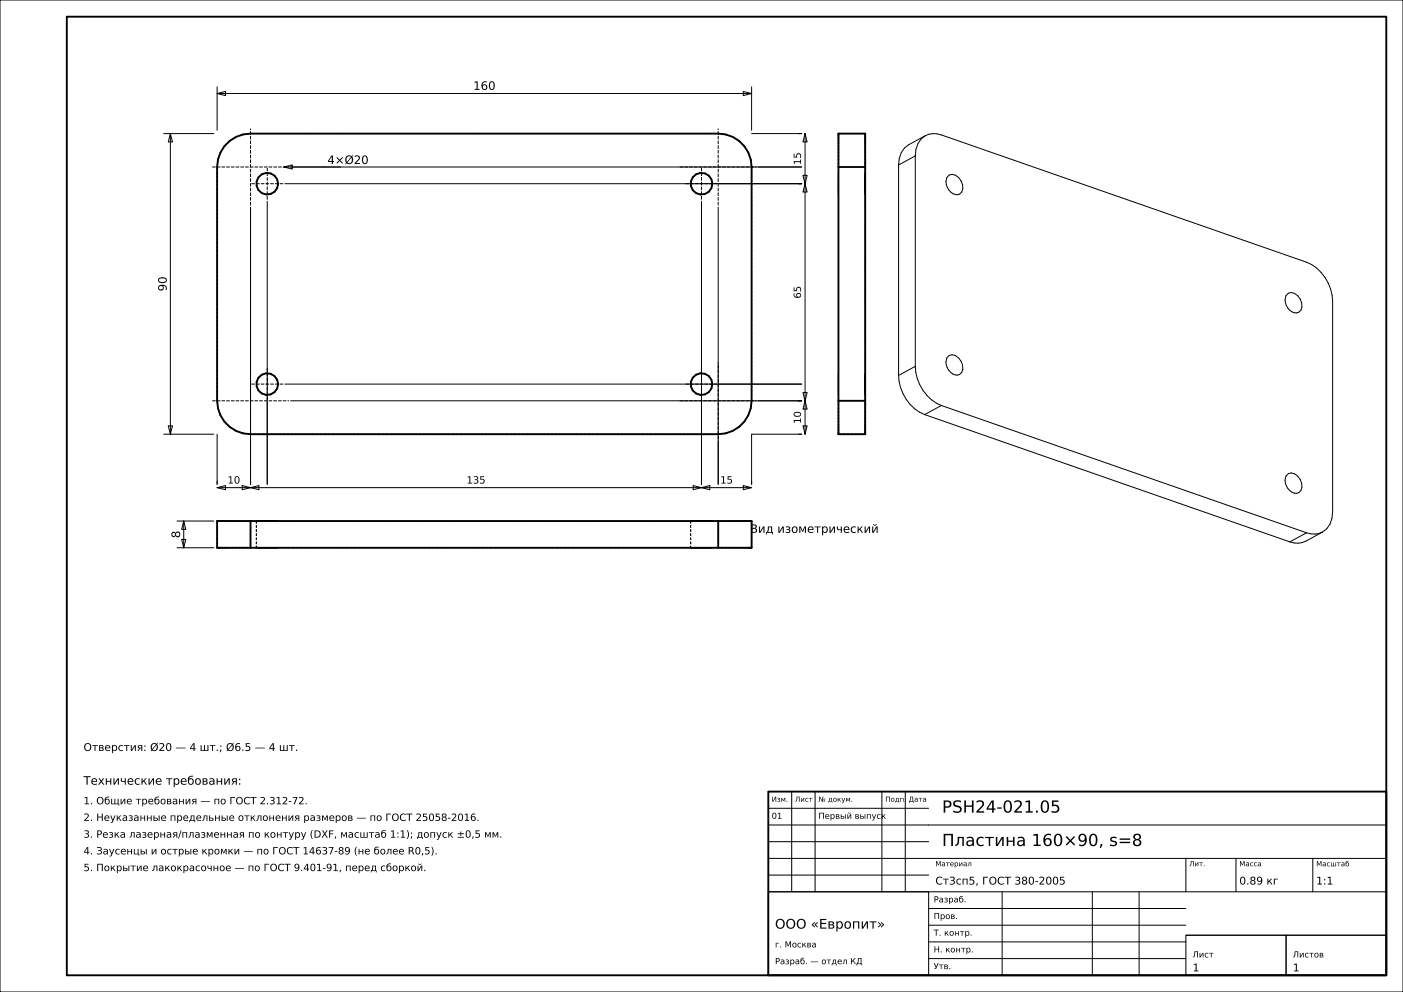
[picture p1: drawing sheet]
<svg xmlns="http://www.w3.org/2000/svg" width="420mm" height="297mm" viewBox="0 0 420 297" stroke-linecap="round" stroke-linejoin="round" font-family="sans-serif">
<g fill="none" stroke="#000" stroke-width=".3">
<path d="M0 0h420v297h-420zM49 40h15M51 40l.6 2.5h-1.2zM51 40v90M65 28l2.5-.6v1.2zM65 26v13M65 28h160M222.5 27.4l2.5 .6-2.5 .6zM225 26v13M225 40h15M241 40l.6 2.5h-1.2zM241 40v90"/>
<path d="M85 50l2.5-.6v1.2zM85 50h155M85.3 55h154.7M240.4 52.5h1.2l-.6 2.5zM241 55l.6 2.5h-1.2zM269 49.4v63M274 46.7v63M274 46.7l-5 2.7M277 40.6a5.8 5.8 0 0 1 4.8-.2l109.3 38.1a13 13 0 0 1 7.8 11.7v63a6.6 6.6 0 0 1-3 6.1M277 40.6a6.6 6.6 0 0 0-3 6.1M277 40.6l-5 2.7a6.6 6.6 0 0 0-3 6.1M284.2 52.4a2.9 2.9 0 0 1 3.5 1.8 2.66 2.66 0 0 1-1 4.1 3.8 3.8 0 0 1-3.3-5.1z"/>
<path d="M75 62v83M80 60.3v84.7M210 60.3v84.7M215 62v83M385.7 87.8a2.9 2.9 0 0 1 3.5 1.8 2.66 2.66 0 0 1-1 4.1 3.8 3.8 0 0 1-3.3-5.1zM85.3 115h154.7M240.4 117.5h1.2l-.6 2.5zM269 112.4a13 13 0 0 0 7.8 11.7M274 109.7a13 13 0 0 0 7.8 11.7M274 109.7l-5 2.7M284.2 106.4a2.9 2.9 0 0 1 3.5 1.8 2.66 2.66 0 0 1-1 4.1 3.8 3.8 0 0 1-3.3-5.1zM49 130h15"/>
<path d="M50.4 127.5h1.2l-.6 2.5zM65 130v15M87 120h153M240 130h-15v15M240.4 127.5h1.2l-.6 2.5zM241 120l.6 2.5h-1.2zM276.8 124.1l109.3 38.1M281.8 121.4l109.3 38.1M281.8 121.4l-5 2.7M53 156h11M55 156l.6 2.5h-1.2zM55 156v8"/>
<path d="M65 146l2.5-.6v1.2zM65 146h160M72.5 145.4l2.5 .6-2.5 .6zM75 146l2.5-.6v1.2zM207.5 145.4l2.5 .6-2.5 .6zM210 146l2.5-.6v1.2zM222.5 145.4l2.5 .6-2.5 .6zM385.7 141.8a2.9 2.9 0 0 1 3.5 1.8 2.66 2.66 0 0 1-1 4.1 3.8 3.8 0 0 1-3.3-5.1zM391.1 159.5l-5 2.7M395.9 159.3a5.8 5.8 0 0 1-4.8 .2M395.9 159.3l-5 2.7a5.8 5.8 0 0 1-4.8 .2M53 164h11"/>
<path d="M54.4 161.5h1.2l-.6 2.5zM237 237v30M244 237v30M264 237v30M271 237v30M230 257h185M230 252h48M230 247h185M230 242h48M355 257v10M370 257v10M393 257v10"/>
<path d="M230 267h48v25h-48zM230 267h185M230 262h48M278 277h77M278 272h77M300 267v25M327 267v25M341 267v25M278 287h77M278 282h77M355 280h30v12h-30zM355 280h60"/>
<path d="M385 280h30v12h-30z"/>
</g>
<g fill="none" stroke="#000" stroke-width=".56">
<path d="M20 5h395v287h-395zM251 40h8v90h-8zM68.8 42.2l1.9-1.2 2.1-.7 2.2-.3h140a10 10 0 0 1 10 10v70a10 10 0 0 1-10 10h-140a10 10 0 0 1-10-10v-70a10 10 0 0 1 3.8-7.8zM251 50h8M251 120h8M65 156h160v8h-160zM75 156v8M215 156v8M230 237h185v55h-185z"/>
<circle cx="80" cy="55" r="3.3"/>
<circle cx="210" cy="55" r="3.2"/>
<circle cx="80" cy="115" r="3.2"/>
<circle cx="210" cy="115" r="3.3"/>
</g>
<g fill="none" stroke="#000" stroke-width=".3" stroke-dasharray=".7 .5" stroke-linecap="butt">
<path d="M75 40h140M215 40l2.2 .3M251 40v.1M259 40h-8M65 50l.3-2.2M65.3 47.8l.7-2.1M66 45.7l1.2-1.9M67.2 43.8l1.6-1.6M68.8 42.2l1.9-1.2M70.7 41l2.1-.7M72.8 40.3l2.2-.3M76.8 55.7v-1.4"/>
<path d="M76.8 54.3l.6-1.2M77.4 56.9l-.6-1.2M77.4 53.1l1-.9M78.4 57.8l-1-.9M78.4 52.2l1.3-.4M79.7 58.2l-1.3-.4M79.7 51.8l1.3 .1M81 58.1l-1.3 .1M81 51.9l1.2 .7M82.2 57.4l-1.2 .7M82.2 52.6l.8 1.1M83 56.3l-.8 1.1"/>
<path d="M83 53.7l.3 1.3M83.3 55l-.3 1.3M206.8 55.7v-1.4M206.8 54.3l.6-1.2M207.4 56.9l-.6-1.2M207.4 53.1l1-.9M208.4 57.8l-1-.9M208.4 52.2l1.3-.4M209.7 58.2l-1.3-.4M209.7 51.8l1.3 .1M211 58.1l-1.3 .1M211 51.9l1.2 .7"/>
<path d="M212.2 57.4l-1.2 .7M212.2 52.6l.8 1.1M213 56.3l-.8 1.1M213 53.7l.2 1.3M213.2 55l-.2 1.3M217.2 40.3l2.1 .7M219.3 41l1.9 1.2M221.2 42.2l1.6 1.6M222.8 43.8l1.2 1.9M224 45.7l.7 2.1M224.7 47.8l.3 2.2M225 50v70"/>
<path d="M251 55v.4M251 55.4v.3M251 55.7v.4M251 56.1v.3M251 56.4v.3M251 56.7v.3M251 57v.3M251 57.3v.2M251 57.5v.3M251 57.8v.1M251 57.9v.2M251 58.1v.1"/>
<path d="M251 58.2v-.3M251 57.9v-.4M251 57.5v-.5M251 57v-.6M251 56.4v-.7M251 55.7v-.7M251 55v-.7M251 54.3v-.7M251 53.6v-.6M251 53v-.5M251 52.5v-.4M251 52.1v-.3"/>
<path d="M251 51.8v.1M251 51.9v.2M251 52.1v.1M251 52.2v.3M251 52.5v.2M251 52.7v.3M251 53v.3M251 53.3v.3M251 53.6v.3M251 53.9v.4M251 54.3v.3M251 54.6v.4"/>
<path d="M251 50v70M251 40.1v.2M251 40.3v.3M251 40.6v.4M251 41v.5M251 41.5v.7M251 42.2v.7M251 42.9v.9M251 43.8v.9M251 44.7v1M251 45.7v1M251 46.7v1.1"/>
<path d="M251 47.8v1.1M251 48.9v1.1M259 55v-.4M259 54.6v-.3M259 54.3v-.4M259 53.9v-.3M259 53.6v-.3M259 53.3v-.3M259 53v-.3M259 52.7v-.2M259 52.5v-.3M259 52.2v-.1"/>
<path d="M259 52.1v-.2M259 51.9v-.1M259 51.8v.3M259 52.1v.4M259 52.5v.5M259 53v.6M259 53.6v.7M259 54.3v.7M259 55v.7M259 55.7v.7M259 56.4v.6M259 57v.5"/>
<path d="M259 57.5v.4M259 57.9v.3M259 58.2v-.1M259 58.1v-.2M259 57.9v-.1M259 57.8v-.3M259 57.5v-.2M259 57.3v-.3M259 57v-.3M259 56.7v-.3M259 56.4v-.3M259 56.1v-.4"/>
<path d="M259 55.7v-.3M259 55.4v-.4M259 50v-1.1M259 48.9v-1.1M259 47.8v-1.1M259 46.7v-1M259 45.7v-1M259 44.7v-.9M259 43.8v-.9M259 42.9v-.7M259 42.2v-.7M259 41.5v-.5"/>
<path d="M259 41v-.4M259 40.6v-.3M259 40.3v-.2M259 40.1v-.1M76.8 115.7v-1.4M76.8 114.3l.6-1.2M77.4 116.9l-.6-1.2M77.4 113.1l1-.9M78.4 117.8l-1-.9M78.4 112.2l1.3-.4M79.7 118.2l-1.3-.4M79.7 111.8l1.3 .1"/>
<path d="M81 118.1l-1.3 .1M81 111.9l1.2 .7M82.2 117.4l-1.2 .7M82.2 112.6l.8 1.1M83 116.3l-.8 1.1M83 113.7l.3 1.3M83.3 115l-.3 1.3M206.8 115.7v-1.4M206.8 114.3l.6-1.2M207.4 116.9l-.6-1.2M207.4 113.1l1-.9M208.4 117.8l-1-.9"/>
<path d="M208.4 112.2l1.3-.4M209.7 118.2l-1.3-.4M209.7 111.8l1.3 .1M211 118.1l-1.3 .1M211 111.9l1.2 .7M212.2 117.4l-1.2 .7M212.2 112.6l.8 1.1M213 116.3l-.8 1.1M213 113.7l.2 1.3M213.2 115l-.2 1.3M251 115v.4M251 115.4v.3"/>
<path d="M251 115.7v.4M251 116.1v.3M251 116.4v.3M251 116.7v.3M251 117v.3M251 117.3v.2M251 117.5v.3M251 117.8v.1M251 117.9v.2M251 118.1v.1M251 118.2v.1M251 118.3v-.1"/>
<path d="M251 118.2v-.3M251 117.9v-.4M251 117.5v-.5M251 117v-.6M251 116.4v-.7M251 115.7v-.7M251 115v-.7M251 114.3v-.7M251 113.6v-.6M251 113v-.5M251 112.5v-.4M251 112.1v-.3"/>
<path d="M251 111.8v.1M251 111.9v.2M251 112.1v.1M251 112.2v.3M251 112.5v.2M251 112.7v.3M251 113v.3M251 113.3v.3M251 113.6v.3M251 113.9v.4M251 114.3v.3M251 114.6v.4"/>
<path d="M259 115v-.4M259 114.6v-.3M259 114.3v-.4M259 113.9v-.3M259 113.6v-.3M259 113.3v-.3M259 113v-.3M259 112.7v-.2M259 112.5v-.3M259 112.2v-.1M259 112.1v-.2M259 111.9v-.1"/>
<path d="M259 111.8v.3M259 112.1v.4M259 112.5v.5M259 113v.6M259 113.6v.7M259 114.3v.7M259 115v.7M259 115.7v.7M259 116.4v.6M259 117v.5M259 117.5v.4M259 117.9v.3"/>
<path d="M259 118.2v.1M259 118.3v-.1M259 118.2v-.1M259 118.1v-.2M259 117.9v-.1M259 117.8v-.3M259 117.5v-.2M259 117.3v-.3M259 117v-.3M259 116.7v-.3M259 116.4v-.3M259 116.1v-.4"/>
<path d="M259 115.7v-.3M259 115.4v-.4M65 120v-70M65.3 122.2l-.3-2.2M66 124.3l-.7-2.1M67.2 126.2l-1.2-1.9M68.8 127.8l-1.6-1.6M70.7 129l-1.9-1.2M72.8 129.7l-2.1-.7M75 130l-2.2-.3M215 130h-140M217.2 129.7l-2.2 .3"/>
<path d="M219.3 129l-2.1 .7M221.2 127.8l-1.9 1.2M222.8 126.2l-1.6 1.6M224 124.3l-1.2 1.9M224.7 122.2l-.7 2.1M225 120l-.3 2.2M251 120v1.1M251 121.1v1.1M251 122.2v1.1M251 123.3v1M251 124.3v1M251 125.3v.9"/>
<path d="M251 126.2v.9M251 127.1v.7M251 127.8v.7M251 128.5v.5M251 129v.4M251 129.4v.3M251 129.7v.2M251 129.9v.1M251 130h8M259 130v-.1M259 129.9v-.2M259 129.7v-.3"/>
<path d="M259 129.4v-.4M259 129v-.5M259 128.5v-.7M259 127.8v-.7M259 127.1v-.9M259 126.2v-.9M259 125.3v-1M259 124.3v-1M259 123.3v-1.1M259 122.2v-1.1M259 121.1v-1.1M259 120v-70"/>
<path d="M65 156v8M65.1 156h-.1M65.3 156h-.2M65.6 156h-.3M66 156h-.4M66.5 156h-.5M67.2 156h-.7M67.9 156h-.7M68.8 156h-.9M69.7 156h-.9M70.7 156h-1M71.7 156h-1"/>
<path d="M72.8 156h-1.1M73.9 156h-1.1M75 156h-1.1M76.7 156v8M76.7 156h.1M76.8 156h.3M76.8 156h-.1M77.1 156h.4M77.1 156h-.3M77.5 156h.5M77.5 156h-.4M78 156h.6"/>
<path d="M78 156h-.5M78.6 156h.7M78.6 156h-.6M79.3 156h.7M79.3 156h-.7M80 156h.7M80 156h-.7M80.7 156h.7M80.7 156h-.7M81.4 156h.6M81.4 156h-.7M82 156h.5"/>
<path d="M82 156h-.6M82.5 156h.4M82.5 156h-.5M82.9 156h.3M82.9 156h-.4M83.2 156h.1M83.2 156h-.3M83.3 156h-.1M206.7 156v8M206.7 156h.1M206.8 156h.3M206.8 156h-.1"/>
<path d="M207.1 156h.4M207.1 156h-.3M207.5 156h.5M207.5 156h-.4M208 156h.6M208 156h-.5M208.6 156h.7M208.6 156h-.6M209.3 156h.7M209.3 156h-.7M210 156h.7M210 156h-.7"/>
<path d="M210.7 156h.7M210.7 156h-.7M211.4 156h.6M211.4 156h-.7M212 156h.5M212 156h-.6M212.5 156h.4M212.5 156h-.5M212.9 156h.3M212.9 156h-.4M213.2 156h-.3M215 156h-140"/>
<path d="M216.1 156h-1.1M217.2 156h-1.1M218.3 156h-1.1M219.3 156h-1M220.3 156h-1M221.2 156h-.9M222.1 156h-.9M222.8 156h-.7M223.5 156h-.7M224 156h-.5M224.4 156h-.4M224.7 156h-.3"/>
<path d="M224.9 156h-.2M225 156h-.1M65 164h.1M65.1 164h.2M65.3 164h.3M65.6 164h.4M66 164h.5M66.5 164h.7M67.2 164h.7M67.9 164h.9M68.8 164h.9M69.7 164h1"/>
<path d="M70.7 164h1M71.7 164h1.1M72.8 164h1.1M73.9 164h1.1M75 164h140M76.7 164h.1M76.8 164h.3M76.8 164h-.1M77.1 164h.4M77.1 164h-.3M77.5 164h.5M77.5 164h-.4"/>
<path d="M78 164h.6M78 164h-.5M78.6 164h.7M78.6 164h-.6M79.3 164h.7M79.3 164h-.7M80 164h.7M80 164h-.7M80.7 164h.7M80.7 164h-.7M81.4 164h.6M81.4 164h-.7"/>
<path d="M82 164h.5M82 164h-.6M82.5 164h.4M82.5 164h-.5M82.9 164h.3M82.9 164h-.4M83.2 164h.1M83.2 164h-.3M83.3 164h-.1M206.7 164h.1M206.8 164h.3M206.8 164h-.1"/>
<path d="M207.1 164h.4M207.1 164h-.3M207.5 164h.5M207.5 164h-.4M208 164h.6M208 164h-.5M208.6 164h.7M208.6 164h-.6M209.3 164h.7M209.3 164h-.7M210 164h.7M210 164h-.7"/>
<path d="M210.7 164h.7M210.7 164h-.7M211.4 164h.6M211.4 164h-.7M212 164h.5M212 164h-.6M212.5 164h.4M212.5 164h-.5M212.9 164h.3M212.9 164h-.4M213.2 164h-.3M215 164h1.1"/>
<path d="M216.1 164h1.1M217.2 164h1.1M218.3 164h1M219.3 164h1M220.3 164h.9M221.2 164h.9M222.1 164h.7M222.8 164h.7M223.5 164h.5M224 164h.4M224.4 164h.3M224.7 164h.2"/>
<path d="M224.9 164h.1M225 164v-8"/>
</g>
<g fill="none" stroke="#000" stroke-width=".3" stroke-dasharray="1.1 .4" stroke-linecap="butt">
<path d="M63.5 50h23M75.2 55h9.6M80 59.7v-9.4M203.5 50h23M205.3 55h9.5M210 59.7v-9.4M75 61.5v-23M215 61.5v-23M75.2 115h9.6M80 119.8v-9.5M205.3 115h9.5M210 119.8v-9.5"/>
<path d="M63.5 120h23M75 131.5v-23M203.5 120h23M215 131.5v-23"/>
</g>
<g font-size="5">
<text x="282" y="243.3">PSH24-021.05</text>
<text x="282" y="253.3">Пластина 160×90, s=8</text>
</g>
<text font-size="4" x="232" y="278">ООО «Европит»</text>
<g font-size="3.5">
<text x="141.7" y="26.9">160</text>
<text x="98" y="49.1">4×Ø20</text>
<text x="49.9" y="87.2" transform="rotate(-90 49.9 87.2)">90</text>
<text x="53.9" y="161.1" transform="rotate(-90 53.9 161.1)">8</text>
<text x="224.5" y="159.5">Вид изометрический</text>
<text x="25" y="234.9">Технические требования:</text>
</g>
<g font-size="3.2">
<text x="25" y="224.8">Отверстия: Ø20 — 4 шт.; Ø6.5 — 4 шт.</text>
<text x="280" y="264.8">Ст3сп5, ГОСТ 380-2005</text>
<text x="371" y="264.8">0.89 кг</text>
<text x="394" y="264.8">1:1</text>
<text x="357" y="290.8">1</text>
<text x="387" y="290.8">1</text>
</g>
<g font-size="3">
<text x="239.8" y="49.4" transform="rotate(-90 239.8 49.4)">15</text>
<text x="239.8" y="89.4" transform="rotate(-90 239.8 89.4)">65</text>
<text x="239.8" y="126.9" transform="rotate(-90 239.8 126.9)">10</text>
<text x="68.1" y="144.8">10</text>
<text x="139.6" y="144.8">135</text>
<text x="215.6" y="144.8">15</text>
<text x="25" y="240.8">1. Общие требования — по ГОСТ 2.312-72.</text>
<text x="25" y="245.8">2. Неуказанные предельные отклонения размеров — по ГОСТ 25058-2016.</text>
<text x="25" y="250.8">3. Резка лазерная/плазменная по контуру (DXF, масштаб 1:1); допуск ±0,5 мм.</text>
<text x="25" y="255.8">4. Заусенцы и острые кромки — по ГОСТ 14637-89 (не более R0,5).</text>
<text x="25" y="260.8">5. Покрытие лакокрасочное — по ГОСТ 9.401-91, перед сборкой.</text>
</g>
<g font-size="2.5">
<text x="231" y="245.1">01</text>
<text x="245" y="245.1">Первый выпуск</text>
<text x="279.5" y="270.2">Разраб.</text>
<text x="279.5" y="275.1">Пров.</text>
<text x="279.5" y="280.1">Т. контр.</text>
<text x="232" y="283.6">г. Москва</text>
<text x="279.5" y="285.1">Н. контр.</text>
<text x="357" y="286.6">Лист</text>
<text x="387" y="286.6">Листов</text>
<text x="232" y="288.7">Разраб. — отдел КД</text>
<text x="279.5" y="290.1">Утв.</text>
</g>
<g font-size="2.1">
<text x="231" y="240">Изм.</text>
<text x="238" y="240">Лист</text>
<text x="245" y="240">№ докум.</text>
<text x="265" y="240">Подп.</text>
<text x="272" y="240">Дата</text>
<text x="280" y="259.3">Материал</text>
<text x="356" y="259.3">Лит.</text>
<text x="371" y="259.3">Масса</text>
<text x="394" y="259.4">Масштаб</text>
</g>
</svg>
